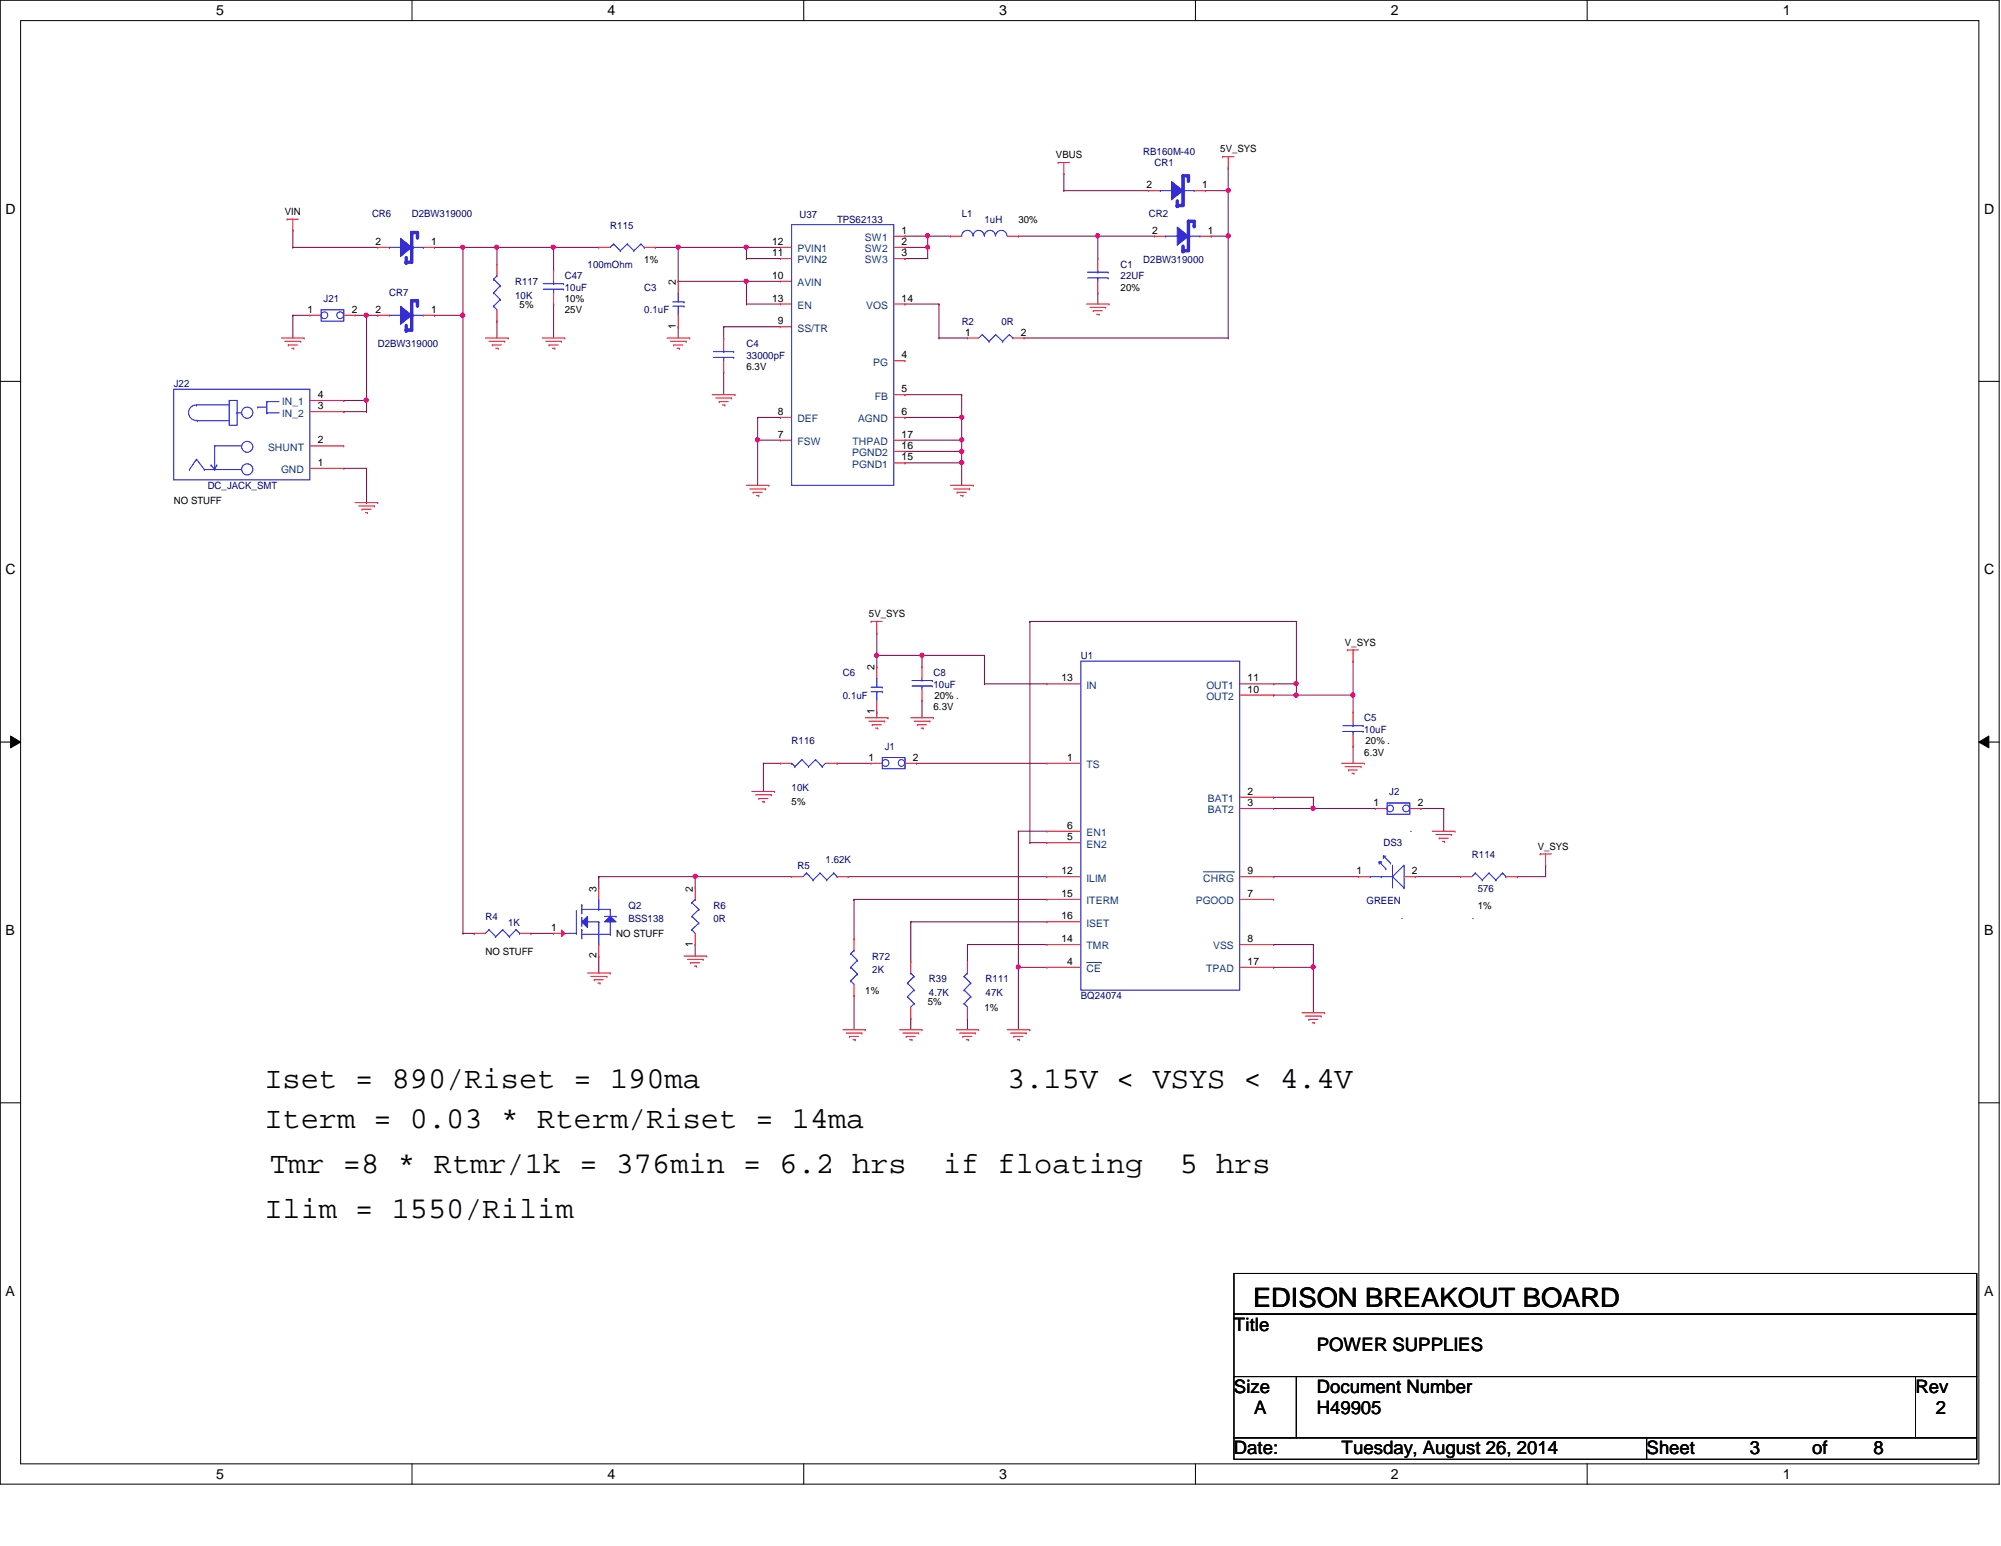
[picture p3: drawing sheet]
<svg xmlns="http://www.w3.org/2000/svg" width="279mm" height="216mm" viewBox="0 0 279 216" stroke-linecap="round" stroke-linejoin="round" font-family="sans-serif">
<path d="M0 0h279.1v207.3h-279.1zM2.9 2.9h273.4v201.5h-273.4z" fill="none" stroke="#000" stroke-width=".14"/>
<g fill="#fff">
<path d="M30.2 .4h1.1v2.2h-1.1z"/>
<path d="M30.2 204.8h1.1v2.2h-1.1z"/>
</g>
<path d="M57.5 0v2.9M57.5 204.4v2.9" fill="none" stroke="#000" stroke-width=".14"/>
<g fill="#fff">
<path d="M84.8 .4h1.1v2.2h-1.1z"/>
<path d="M84.8 204.8h1.1v2.2h-1.1z"/>
</g>
<path d="M112.2 0v2.9M112.2 204.4v2.9" fill="none" stroke="#000" stroke-width=".14"/>
<g fill="#fff">
<path d="M139.5 .4h1.1v2.2h-1.1z"/>
<path d="M139.5 204.8h1.1v2.2h-1.1z"/>
</g>
<path d="M166.9 0v2.9M166.9 204.4v2.9" fill="none" stroke="#000" stroke-width=".14"/>
<g fill="#fff">
<path d="M194.2 .4h1.1v2.2h-1.1z"/>
<path d="M194.2 204.8h1.1v2.2h-1.1z"/>
</g>
<path d="M221.6 0v2.9M221.6 204.4v2.9" fill="none" stroke="#000" stroke-width=".14"/>
<g fill="#fff">
<path d="M248.9 .4h1.1v2.2h-1.1z"/>
<path d="M248.9 204.8h1.1v2.2h-1.1z"/>
<path d="M.8 28.1h1.4v2.2h-1.4z"/>
<path d="M277 28.1h1.4v2.2h-1.4z"/>
<path d="M.8 78.4h1.4v2.2h-1.4z"/>
<path d="M277 78.4h1.4v2.2h-1.4z"/>
</g>
<path d="M0 53.3h2.9M276.3 53.3h2.8" fill="none" stroke="#000" stroke-width=".14"/>
<g fill="#fff">
<path d="M.8 128.8h1.3v2.2h-1.3z"/>
<path d="M277 128.8h1.3v2.2h-1.3z"/>
</g>
<path d="M0 103.6h2.9M1.5 102.8l1.4 .8-1.4 .8zM276.3 103.6l1.4-.8v1.6zM276.3 103.6h2.8" fill="none" stroke="#000" stroke-width=".14"/>
<path d="M1.5 102.8l1.4 .8-1.4 .8zM276.3 103.6l1.4-.8v1.6z" fill="#000"/>
<g fill="#fff">
<path d="M.8 179.2h1.3v2.2h-1.3z"/>
<path d="M277 179.2h1.3v2.2h-1.3z"/>
</g>
<path d="M0 154h2.9M276.3 154h2.8" fill="none" stroke="#000" stroke-width=".14"/>
<path d="M60.7 34.5h.1M60.7 34.5h3.9M64.6 34.5h.1M64.6 34.5v9.5h-3.9M60.7 44h.1" fill="none" stroke="#800040" stroke-width=".14"/>
<circle cx="64.6" cy="34.5" r=".29" fill="#f0f"/>
<circle cx="64.6" cy="34.5" r=".29" fill="none" stroke="#f0f" stroke-width=".14"/>
<path d="M40.9 34.5h.1M40.9 32.2h.1M40.9 34.5h11.8M40.9 32.2v2.3M49.6 44h1.6M51.2 44h.1M177.8 112.9h.1M177.8 112.9h5.6M198.4 112.9h.1M198.4 112.9h3.2M201.6 112.9h.1M201.6 112.9v3.2" fill="none" stroke="#800040" stroke-width=".14"/>
<circle cx="183.3" cy="112.9" r=".3" fill="#f0f"/>
<circle cx="183.3" cy="112.9" r=".3" fill="none" stroke="#f0f" stroke-width=".14"/>
<g fill="none" stroke="#800040" stroke-width=".14">
<path d="M177.8 111.3h.1M177.8 111.3h5.6M183.4 111.3h.1M183.4 112.9h.1M183.4 111.3v1.6M183.4 112.9h8.7M177.8 122.4h.1M177.8 122.4h11.9M183.4 131.9h.1M183.4 131.9v3.2M197.6 122.4h.1M197.6 122.4h6.4"/>
<path d="M211.9 122.4h.1M215.8 120.8h.1M215.8 120.8v1.6h-3.9"/>
</g>
<circle cx="183.3" cy="135" r=".3" fill="#f0f"/>
<circle cx="183.3" cy="135" r=".3" fill="none" stroke="#f0f" stroke-width=".14"/>
<g fill="none" stroke="#800040" stroke-width=".14">
<path d="M122.4 91.5h.1M122.4 99.4h.1M122.4 88.4v3.1M122.4 99.4v.8M128.7 91.5h.1M128.7 97.9h.1M128.7 91.5v1.6M128.7 97.9v2.3M128.7 91.5h8.8M137.5 91.5h.1M137.5 95.5h.1M137.5 91.5v4"/>
<path d="M137.5 95.5h8.7M128 106.6h.1M128 106.6h18.2M142.2 135.1h.1M142.2 135.1h4M142.2 135.1v8.7M177.8 131.9h.1M177.8 135.1h.1M177.8 131.9h5.6M177.8 135.1h5.6M183.4 135.1h.1M183.4 135.1v6.3"/>
</g>
<circle cx="142.2" cy="135" r=".3" fill="#f0f"/>
<circle cx="142.2" cy="135" r=".3" fill="none" stroke="#f0f" stroke-width=".14"/>
<g fill="none" stroke="#800040" stroke-width=".14">
<path d="M97.1 122.4h.1M97.1 122.4v1.6M97.1 122.4h13.4M119.3 125.6h.1M119.3 139h.1M119.3 125.6h26.9M119.3 125.6v5.5M119.3 139v4.8M127.2 128.7h.1M127.2 128.7v5.6M127.2 128.7h19M135.1 131.9h.1"/>
<path d="M135.1 131.9h11.1M135.1 131.9v2.4M127.2 142.2h.1M127.2 142.2v1.6M135.1 142.2h.1M135.1 142.2v1.6"/>
</g>
<circle cx="97.1" cy="122.4" r=".3" fill="#f0f"/>
<circle cx="97.1" cy="122.4" r=".3" fill="none" stroke="#f0f" stroke-width=".14"/>
<g fill="none" stroke="#800040" stroke-width=".14">
<path d="M143.8 86.8h.1M143.8 86.8v30.9M143.8 86.8h37.2M181 86.8h.1M181 86.8v8.7M143.8 117.7h.1M143.8 117.7h2.4M74.1 130.3h.1M74.1 130.3h3.2M83.6 122.4h.1M83.6 133.5h.1M83.6 122.4v1.6"/>
<path d="M83.6 133.5v2.4M83.6 122.4h13.5M97.1 131.9h.1M97.1 131.9v1.6M118.4 122.4h.1M118.4 122.4h27.8"/>
</g>
<circle cx="181" cy="95.5" r=".3" fill="#f0f"/>
<circle cx="181" cy="95.5" r=".3" fill="none" stroke="#f0f" stroke-width=".14"/>
<path d="M177.8 95.5h.1M177.8 97.1h.1M177.8 95.5h3.2M177.8 97.1h11.1M181 95.5h.1M181 97.1h.1M181 95.5v1.6M188.9 104.2h.1M188.9 104.2v2.4" fill="none" stroke="#800040" stroke-width=".14"/>
<circle cx="181" cy="97.1" r=".3" fill="#f0f"/>
<circle cx="181" cy="97.1" r=".3" fill="none" stroke="#f0f" stroke-width=".14"/>
<path d="M188.9 97.1h.1M188.9 92.3h.1M188.9 92.3v7.1" fill="none" stroke="#800040" stroke-width=".14"/>
<circle cx="188.9" cy="97.1" r=".3" fill="#f0f"/>
<circle cx="188.9" cy="97.1" r=".3" fill="none" stroke="#f0f" stroke-width=".14"/>
<g fill="none" stroke="#800040" stroke-width=".14">
<path d="M77.3 34.5h.1M77.3 34.5v3.2M104.2 36.1h.1M104.2 34.5h.1M104.2 36.1h4.8M104.2 34.5v1.6M104.2 34.5h4.8M40.9 44h.1M40.9 44h2.4M40.9 44v3.2M77.3 42.5h.1M77.3 42.5v4.7"/>
<path d="M106.6 106.6h.1M106.6 106.6h2.4M106.6 106.6v3.9M116.9 106.6h.1M116.9 106.6h4.7M142.2 116.1h.1M142.2 116.1h4M142.2 116.1v19"/>
</g>
<circle cx="104.2" cy="34.5" r=".29" fill="#f0f"/>
<circle cx="104.2" cy="34.5" r=".29" fill="none" stroke="#f0f" stroke-width=".14"/>
<path d="M94.7 39.3h.1M94.7 39.3h9.5M126.4 61.5h.1M126.4 61.5h7.9M134.3 61.5h.1M134.3 61.5v1.5" fill="none" stroke="#800040" stroke-width=".14"/>
<circle cx="134.3" cy="63" r=".3" fill="#f0f"/>
<circle cx="134.3" cy="63" r=".3" fill="none" stroke="#f0f" stroke-width=".14"/>
<circle cx="134.3" cy="61.4" r=".3" fill="#f0f"/>
<circle cx="134.3" cy="61.4" r=".3" fill="none" stroke="#f0f" stroke-width=".14"/>
<path d="M94.7 34.5h.1M94.7 34.5v4.8M94.7 34.5h9.5M104.2 39.3h.1M104.2 39.3v3.2M104.2 39.3h4.8M94.7 45.6h.1M94.7 45.6v1.6M104.2 42.5h.1M104.2 42.5h4.8" fill="none" stroke="#800040" stroke-width=".14"/>
<circle cx="104.2" cy="39.3" r=".3" fill="#f0f"/>
<circle cx="104.2" cy="39.3" r=".3" fill="none" stroke="#f0f" stroke-width=".14"/>
<path d="M101 45.6h.1M101 51.9h.1M101 45.6h8M101 45.6v1.6M101 51.9v3.2M105.8 58.3h.1M105.8 58.3v3.2M105.8 58.3h3.2M105.8 61.5h.1M105.8 61.5h3.2" fill="none" stroke="#800040" stroke-width=".14"/>
<circle cx="105.8" cy="61.4" r=".29" fill="#f0f"/>
<circle cx="105.8" cy="61.4" r=".29" fill="none" stroke="#f0f" stroke-width=".14"/>
<path d="M126.4 58.3h.1M126.4 58.3h7.9M134.3 58.3h.1M134.3 58.3v3.2M105.8 61.5h.1M105.8 61.5v6.3" fill="none" stroke="#800040" stroke-width=".14"/>
<circle cx="134.3" cy="58.3" r=".29" fill="#f0f"/>
<circle cx="134.3" cy="58.3" r=".29" fill="none" stroke="#f0f" stroke-width=".14"/>
<path d="M126.4 63h.1M126.4 64.6h.1M126.4 63h7.9M126.4 64.6h7.9M134.3 63h.1M134.3 64.6h.1M134.3 63v4.8" fill="none" stroke="#800040" stroke-width=".14"/>
<circle cx="134.3" cy="64.6" r=".3" fill="#f0f"/>
<circle cx="134.3" cy="64.6" r=".3" fill="none" stroke="#f0f" stroke-width=".14"/>
<path d="M126.4 36.1h.1M126.4 36.1h3.1M129.5 33h.1M129.5 33v1.5M126.4 55.1h.1M126.4 55.1h7.9M134.3 55.1h.1M134.3 55.1v3.2M153.3 40.9h.1M153.3 40.9v1.6" fill="none" stroke="#800040" stroke-width=".14"/>
<circle cx="129.5" cy="34.5" r=".29" fill="#f0f"/>
<circle cx="129.5" cy="34.5" r=".29" fill="none" stroke="#f0f" stroke-width=".14"/>
<path d="M126.4 33h.1M126.4 33h6.3M129.5 33h.1" fill="none" stroke="#800040" stroke-width=".14"/>
<circle cx="129.5" cy="32.9" r=".29" fill="#f0f"/>
<circle cx="129.5" cy="32.9" r=".29" fill="none" stroke="#f0f" stroke-width=".14"/>
<path d="M126.4 34.5h.1M126.4 34.5h3.1M129.5 34.5h.1M129.5 34.5v1.6M142.2 33h11.1M153.3 33h.1" fill="none" stroke="#800040" stroke-width=".14"/>
<circle cx="153.3" cy="32.9" r=".29" fill="#f0f"/>
<circle cx="153.3" cy="32.9" r=".29" fill="none" stroke="#f0f" stroke-width=".14"/>
<path d="M69.4 34.5h.1M69.4 34.5v2.4M69.4 34.5h7.9M153.3 33h.1M153.3 33v3.1M69.4 44.8h.1M69.4 44.8v2.4" fill="none" stroke="#800040" stroke-width=".14"/>
<circle cx="77.3" cy="34.5" r=".29" fill="#f0f"/>
<circle cx="77.3" cy="34.5" r=".29" fill="none" stroke="#f0f" stroke-width=".14"/>
<circle cx="69.3" cy="34.5" r=".29" fill="#f0f"/>
<circle cx="69.3" cy="34.5" r=".29" fill="none" stroke="#f0f" stroke-width=".14"/>
<g fill="none" stroke="#800040" stroke-width=".14">
<path d="M64.6 34.5h.1M64.6 34.5h4.8M148.5 26.6h.1M148.5 24.3h.1M148.5 26.6h11.9M148.5 24.3v2.3M153.3 33h.1M153.3 33h7.9M168.3 26.6h.1M168.3 26.6h3.2M169.1 33h.1M169.1 33h2.4"/>
<path d="M171.5 23.5h.1M171.5 33h.1M171.5 26.6h.1M171.5 23.5v23.7M126.4 42.5h.1M126.4 42.5h4.7M131.1 47.2h.1M131.1 42.5h.1M131.1 47.2h4M131.1 42.5v4.7M143 47.2h28.5M171.5 47.2h.1"/>
</g>
<circle cx="171.5" cy="32.9" r=".3" fill="#f0f"/>
<circle cx="171.5" cy="32.9" r=".3" fill="none" stroke="#f0f" stroke-width=".14"/>
<circle cx="171.5" cy="26.6" r=".29" fill="#f0f"/>
<circle cx="171.5" cy="26.6" r=".29" fill="none" stroke="#f0f" stroke-width=".14"/>
<path d="M91.5 34.5h.1M91.5 34.5h3.2" fill="none" stroke="#800040" stroke-width=".14"/>
<circle cx="94.7" cy="34.5" r=".29" fill="#f0f"/>
<circle cx="94.7" cy="34.5" r=".29" fill="none" stroke="#f0f" stroke-width=".14"/>
<path d="M77.3 34.5h.1M77.3 34.5h6.3M122.4 91.5h.1M122.4 91.5h6.3" fill="none" stroke="#800040" stroke-width=".14"/>
<circle cx="128.7" cy="91.5" r=".3" fill="#f0f"/>
<circle cx="128.7" cy="91.5" r=".3" fill="none" stroke="#f0f" stroke-width=".14"/>
<circle cx="122.4" cy="91.5" r=".3" fill="#f0f"/>
<circle cx="122.4" cy="91.5" r=".3" fill="none" stroke="#f0f" stroke-width=".14"/>
<path d="M64.6 44v86.3M122.4 93.1h.1M122.4 91.5v1.6M64.6 130.3h.1" fill="none" stroke="#800040" stroke-width=".14"/>
<circle cx="64.6" cy="44" r=".3" fill="#f0f"/>
<circle cx="64.6" cy="44" r=".3" fill="none" stroke="#f0f" stroke-width=".14"/>
<path d="M51.2 55.9h.1M51.2 44v11.9M64.6 130.3h1.6M66.2 130.3h.1" fill="none" stroke="#800040" stroke-width=".14"/>
<circle cx="51.1" cy="44" r=".3" fill="#f0f"/>
<circle cx="51.1" cy="44" r=".3" fill="none" stroke="#f0f" stroke-width=".14"/>
<circle cx="51.1" cy="55.9" r=".3" fill="#f0f"/>
<circle cx="51.1" cy="55.9" r=".3" fill="none" stroke="#f0f" stroke-width=".14"/>
<path d="M48 57.5h.1M48 55.9h.1M48 57.5h3.2M48 55.9h3.2v1.6M51.2 57.5h.1M51.2 44h1.5M52.7 44h.1M48 65.4h3.2M51.2 65.4h.1M51.2 70.2h.1M51.2 65.4v4.8" fill="none" stroke="#800040" stroke-width=".14"/>
<g fill="none" stroke="#f00" stroke-width=".14">
<path d="M40.1 30.6h.1M40.1 30.6h1.6M40.9 32.2h.1M40.9 30.6v1.6M147.7 22.7h.1M147.7 22.7h1.7M148.5 24.3h.1M148.5 22.7v1.6M170.7 21.9h.1M170.7 21.9h1.6M171.5 23.5h.1M171.5 21.9v1.6"/>
<path d="M39.3 47.2h3.2M39.8 47.7h2.2M40.3 48.2h.1M40.3 48.2h1.2M40.7 48.6h.3M41 48.6h.1M42 47.7h.1M42.5 47.2h.1M67.8 47.2h3.2M68.3 47.7h2.2M68.7 48.2h.1M68.7 48.2h1.3"/>
<path d="M69.2 48.6h.4M69.6 48.6h.1M70.5 47.7h.1M71 47.2h.1M75.7 47.2h3.2M76.2 47.7h2.2M76.7 48.2h.1M76.7 48.2h1.2M77.1 48.6h.4M77.5 48.6h.1M78.4 47.7h.1M78.9 47.2h.1"/>
<path d="M93.1 47.2h3.2M93.6 47.7h2.2M94.1 48.2h.1M94.1 48.2h1.2M94.5 48.6h.4M94.9 48.6h.1M95.8 47.7h.1M96.3 47.2h.1M99.4 55.1h3.2M99.9 55.6h2.3M100.4 56.1h.1M100.4 56.1h1.3"/>
<path d="M100.9 56.6h.3M101.2 56.6h.1M102.2 55.6h.1M102.6 55.1h.1M151.7 42.5h3.2M152.2 42.9h2.2M152.7 43.4h.1M152.7 43.4h1.2M153.1 43.9h.4M153.5 43.9h.1M154.4 42.9h.1M154.9 42.5h.1"/>
<path d="M49.6 70.2h3.1M50.1 70.7h2.2M50.5 71.1h.1M50.5 71.1h1.3M51 71.6h.3M51.3 71.6h.1M52.3 70.7h.1M52.7 70.2h.1M104.2 67.8h3.2M104.7 68.3h2.2M105.2 68.7h.1M105.2 68.7h1.2"/>
<path d="M105.6 69.2h.4M106 69.2h.1M106.9 68.3h.1M107.4 67.8h.1M132.7 67.8h3.2M133.2 68.3h2.2M133.6 68.7h.1M133.6 68.7h1.3M134.1 69.2h.4M134.5 69.2h.1M135.4 68.3h.1M135.9 67.8h.1"/>
<path d="M121.6 86.8h.1M121.6 86.8h1.6M122.4 88.4h.1M122.4 86.8v1.6M188.1 90.8h.1M188.1 90.8h1.6M188.9 92.3h.1M188.9 90.8v1.5M105 110.5h3.2M105.5 111h2.2M106 111.5h.1M106 111.5h1.2"/>
<path d="M106.4 112h.3M106.7 112h.1M107.7 111h.1M108.2 110.5h.1M120.8 100.2h3.2M121.3 100.7h2.2M121.8 101.2h.1M121.8 101.2h1.3M122.3 101.7h.3M122.6 101.7h.1M123.5 100.7h.1M124 100.2h.1"/>
<path d="M127.2 100.2h3.1M127.6 100.7h2.2M128.1 101.2h.1M128.1 101.2h1.3M128.6 101.7h.3M128.9 101.7h.1M129.8 100.7h.1M130.3 100.2h.1M187.3 106.6h3.2M187.8 107.1h2.2M188.3 107.5h.1M188.3 107.5h1.2"/>
<path d="M188.8 108h.3M189.1 108h.1M190 107.1h.1M190.5 106.6h.1M200 116.1h3.2M200.5 116.5h2.2M201 117.1h.1M201 117.1h1.2M201.4 117.5h.3M201.7 117.5h.1M202.7 116.5h.1M203.2 116.1h.1"/>
<path d="M215.1 119.3h.1M215.1 119.3h1.5M215.8 119.3v1.5M82 135.9h3.2M82.5 136.4h2.3M83 136.8h.1M83 136.8h1.2M83.5 137.3h.3M83.8 137.3h.1M84.8 136.4h.1M85.2 135.9h.1M95.5 133.5h3.2"/>
<path d="M96 134h2.2M96.4 134.5h.1M96.4 134.5h1.3M96.9 134.9h.3M97.2 134.9h.1M98.2 134h.1M98.7 133.5h.1M215.8 120.8h.1M117.7 143.8h3.1M118.2 144.3h2.2M118.6 144.7h.1M118.6 144.7h1.3"/>
<path d="M119.1 145.2h.3M119.4 145.2h.1M120.4 144.3h.1M120.8 143.8h.1M125.6 143.8h3.1M126.1 144.3h2.2M126.5 144.7h.1M126.5 144.7h1.3M127 145.2h.3M127.3 145.2h.1M128.3 144.3h.1M128.7 143.8h.1"/>
<path d="M133.5 143.8h3.2M134 144.3h2.2M134.5 144.7h.1M134.5 144.7h1.2M134.9 145.2h.4M135.3 145.2h.1M136.2 144.3h.1M136.7 143.8h.1M140.6 143.8h3.2M141.1 144.3h2.2M141.6 144.7h.1M141.6 144.7h1.2"/>
<path d="M142 145.2h.4M142.4 145.2h.1M143.3 144.3h.1M143.8 143.8h.1M181.8 141.4h3.2M182.2 141.9h2.3M182.8 142.4h.1M182.8 142.4h1.2M183.2 142.8h.3M183.5 142.8h.1M184.5 141.9h.1M185 141.4h.1"/>
</g>
<path d="M172.3 177.8h103.7v5.7h-103.7zM172.3 183.5h103.7v8.7h-103.7zM172.3 192.2h8.7v8.6h-8.7zM181 192.2h86.5v8.6h-86.5zM267.5 192.2h8.5v8.6h-8.5zM172.3 200.8h57.6v3h-57.6zM229.9 200.8h46.1v3h-46.1z" fill="none" stroke="#000" stroke-width=".14"/>
<path d="M57.5 42v2" fill="none" stroke="#00f" stroke-width=".47"/>
<circle cx="57.5" cy="44" r=".23" fill="#00f"/>
<path d="M57.5 44v2.1" fill="none" stroke="#00f" stroke-width=".47"/>
<circle cx="57.5" cy="44" r=".23" fill="#00f"/>
<path d="M57.5 44h1.6M59.1 44h.1" fill="none" stroke="#00f" stroke-width=".14"/>
<path d="M56.7 46.1h.8" fill="none" stroke="#00f" stroke-width=".47"/>
<circle cx="56.7" cy="46.1" r=".23" fill="#00f"/>
<path d="M55.9 42.8l1.6 1.2-1.6 1.3z" fill="#00f"/>
<path d="M54.4 44h.1M54.4 44h1.5M55.9 42.8l1.6 1.2-1.6 1.3z" fill="none" stroke="#00f" stroke-width=".14"/>
<path d="M57.5 42h.8" fill="none" stroke="#00f" stroke-width=".47"/>
<circle cx="57.5" cy="42" r=".23" fill="#00f"/>
<path d="M56.7 45.5v.6" fill="none" stroke="#00f" stroke-width=".47"/>
<circle cx="56.7" cy="46.1" r=".23" fill="#00f"/>
<path d="M58.3 42v.6" fill="none" stroke="#00f" stroke-width=".47"/>
<circle cx="58.3" cy="42.6" r=".23" fill="#00f"/>
<path d="M94.7 39.3h.1M94.7 39.3v1.6M52.7 44h.1M52.7 44h1.7M59.1 44h1.6M60.7 44h.1M94.7 45.6h.1M94.7 44v1.6M122.4 99.4h.1M122.4 93.1h.1M122.4 93.1v1.6M122.4 97.9v1.5" fill="none" stroke="#f00" stroke-width=".14"/>
<g fill="none" stroke="#00f" stroke-width=".14">
<path d="M93.9 42.8h1.6M93.9 42.2h1.6M94.7 40.9h.1M94.7 42.8h.1M94.7 40.9v1.3M94.7 42.8v1.2M95.5 42.8h.1M95.5 42.2h.1M121.6 96.6h1.6M121.6 96h1.6M122.4 94.7h.1M122.4 96.6h.1"/>
<path d="M122.4 94.7v1.3M122.4 96.6v1.3M123.2 96.6h.1M123.2 96h.1"/>
</g>
<path d="M165.2 24.6v2" fill="none" stroke="#00f" stroke-width=".47"/>
<circle cx="165.2" cy="26.6" r=".23" fill="#00f"/>
<path d="M165.2 26.6v2.1" fill="none" stroke="#00f" stroke-width=".47"/>
<circle cx="165.2" cy="26.6" r=".23" fill="#00f"/>
<path d="M165.2 26.6h1.6M166.8 26.6h.1" fill="none" stroke="#00f" stroke-width=".14"/>
<path d="M164.4 28.7h.8" fill="none" stroke="#00f" stroke-width=".47"/>
<circle cx="164.4" cy="28.7" r=".23" fill="#00f"/>
<path d="M163.6 25.4l1.6 1.2-1.6 1.3z" fill="#00f"/>
<path d="M162 26.6h.1M162 26.6h1.6M163.6 25.4l1.6 1.2-1.6 1.3z" fill="none" stroke="#00f" stroke-width=".14"/>
<path d="M165.2 24.6h.7" fill="none" stroke="#00f" stroke-width=".47"/>
<circle cx="165.2" cy="24.6" r=".23" fill="#00f"/>
<path d="M164.4 28.1v.6" fill="none" stroke="#00f" stroke-width=".47"/>
<circle cx="164.4" cy="28.7" r=".23" fill="#00f"/>
<path d="M165.9 24.6v.6" fill="none" stroke="#00f" stroke-width=".47"/>
<circle cx="165.9" cy="25.2" r=".23" fill="#00f"/>
<g fill="none" stroke="#f00" stroke-width=".14">
<path d="M160.4 26.6h.1M160.4 26.6h1.6M166.8 26.6h1.5M168.3 26.6h.1M101 47.2h.1M101 51.9h.1M101 47.2v1.6M101 50.4v1.5M66.2 130.3h.1M66.2 130.3h1.6M72.6 130.3h1.5M74.1 130.3h.1"/>
<path d="M127.2 134.3h.1M127.2 134.3v1.6M127.2 142.2h.1M127.2 140.6v1.6"/>
</g>
<g fill="none" stroke="#00f" stroke-width=".14">
<path d="M99.6 49.9h2.8M99.6 49.1h2.8M101 49.1h.1M101 49.9h.1M101 48.8v.3M101 49.9v.5M102.4 49.9h.1M102.4 49.1h.1M68.3 129.8h.1M68.3 129.8l-.5 .5M68.3 129.8l.9 1M69.2 130.8h.1"/>
<path d="M70.2 129.8h.1M70.2 129.8l.9 1M70.2 129.8l-1 1M71.1 130.8h.1M72.1 129.8h.1M72.1 129.8l.5 .5M72.1 129.8l-1 1M72.6 130.3h.1M126.7 139.2h.1M126.7 137.3h.1M126.7 139.2l.9 1M126.7 137.3l.9 1"/>
<path d="M127.2 135.9h.1M127.2 135.9l.4 .5M127.6 138.3h.1M127.6 136.4h.1M127.6 138.3l-.9 .9M127.6 136.4l-.9 .9M127.6 140.2h.1M127.6 140.2l-.4 .4"/>
</g>
<path d="M57.5 32.5v2" fill="none" stroke="#00f" stroke-width=".47"/>
<circle cx="57.5" cy="34.5" r=".23" fill="#00f"/>
<path d="M57.5 34.5v2.1" fill="none" stroke="#00f" stroke-width=".47"/>
<circle cx="57.5" cy="34.5" r=".23" fill="#00f"/>
<path d="M57.5 34.5h1.6M59.1 34.5h.1" fill="none" stroke="#00f" stroke-width=".14"/>
<path d="M56.7 36.6h.8" fill="none" stroke="#00f" stroke-width=".47"/>
<circle cx="56.7" cy="36.6" r=".23" fill="#00f"/>
<path d="M55.9 33.3l1.6 1.2-1.6 1.3z" fill="#00f"/>
<path d="M54.4 34.5h.1M54.4 34.5h1.5M55.9 33.3l1.6 1.2-1.6 1.3z" fill="none" stroke="#00f" stroke-width=".14"/>
<path d="M57.5 32.5h.8" fill="none" stroke="#00f" stroke-width=".47"/>
<circle cx="57.5" cy="32.5" r=".23" fill="#00f"/>
<path d="M56.7 36v.6" fill="none" stroke="#00f" stroke-width=".47"/>
<circle cx="56.7" cy="36.6" r=".23" fill="#00f"/>
<path d="M58.3 32.5v.6" fill="none" stroke="#00f" stroke-width=".47"/>
<circle cx="58.3" cy="33.1" r=".23" fill="#00f"/>
<g fill="none" stroke="#f00" stroke-width=".14">
<path d="M52.7 34.5h.1M52.7 34.5h1.7M59.1 34.5h1.6M60.7 34.5h.1M69.4 36.9h.1M69.4 36.9v1.6M77.3 37.7h.1M77.3 37.7v1.6M83.6 34.5h.1M83.6 34.5h1.6M90 34.5h1.5M91.5 34.5h.1"/>
<path d="M69.4 44.8h.1M69.4 43.3v1.5M77.3 42.5h.1M77.3 40.9v1.6M135.1 47.2h.1M135.1 47.2h1.6M141.4 47.2h1.6M143 47.2h.1M146.2 95.5h.1M146.2 95.5h4.7M173.1 95.5h4.7M173.1 97.1h4.7"/>
<path d="M177.8 95.5h.1M177.8 97.1h.1M146.2 117.7h.1M146.2 116.1h.1M146.2 106.6h.1M146.2 117.7h4.7M146.2 116.1h4.7M146.2 106.6h4.7M173.1 111.3h4.7M173.1 112.9h4.7M177.8 111.3h.1M177.8 112.9h.1"/>
<path d="M110.5 122.4h.1M110.5 122.4h1.6M116.9 122.4h1.5M118.4 122.4h.1M119.3 139h.1M119.3 131.1h.1M119.3 131.1v1.6M119.3 137.5v1.5M146.2 122.4h.1M146.2 135.1h.1M146.2 131.9h.1M146.2 125.6h.1"/>
<path d="M146.2 128.7h.1M146.2 122.4h4.7M146.2 125.6h4.7M146.2 131.9h4.7M146.2 135.1h4.7M146.2 128.7h4.7M173.1 122.4h4.7M173.1 125.6h4.7M173.1 131.9h4.7M173.1 135.1h4.7M177.8 122.4h.1M177.8 125.6h.1"/>
<path d="M177.8 131.9h.1M177.8 135.1h.1M189.7 122.4h.1M189.7 122.4h1.6M196 122.4h1.6M197.6 122.4h.1"/>
</g>
<g fill="none" stroke="#00f" stroke-width=".14">
<path d="M68.9 39h.1M68.9 39l.9 .9M69.4 38.5h.1M69.4 38.5l-.5 .5M69.8 39.9h.1M69.8 39.9l-.9 1M75.9 39.6h2.8M77.3 39.6h.1M77.3 39.3v.3M78.7 39.6h.1M85.7 34.1h.1M85.7 34.1l-.5 .4"/>
<path d="M85.7 34.1l.9 .9M86.6 35h.1M87.6 34.1h.1M87.6 34.1l-1 .9M87.6 34.1l.9 .9M88.5 35h.1M89.5 34.1h.1M89.5 34.1l-1 .9M89.5 34.1l.5 .4M90 34.5h.1M68.9 42.8h.1M68.9 40.9h.1"/>
<path d="M68.9 42.8l.5 .5M68.9 40.9l.9 .9M69.8 41.8h.1M69.8 41.8l-.9 1M75.9 40.4h2.8M77.3 40.4h.1M77.3 40.4v.5M78.7 40.4h.1M137.2 46.7h.1M137.2 46.7l-.5 .5M137.2 46.7l.9 1M138.1 47.7h.1"/>
<path d="M139 46.7h.1M139 46.7l-.9 1M139 46.7l1 1M140 47.7h.1M140.9 46.7h.1M140.9 46.7l-.9 1M140.9 46.7l.5 .5M141.4 47.2h.1M150.9 92.3h22.2v46h-22.2zM193.2 119.5h.1M193.2 119.5l.9 1M193.2 119.5h.3"/>
<path d="M193.2 119.5v.4M112.6 121.9h.1M112.6 121.9l-.5 .5M112.6 121.9l.9 1M113.5 122.9h.1M114.5 121.9h.1M114.5 121.9l.9 1M114.5 121.9l-1 1M115.4 122.9h.1M116.4 121.9h.1M116.4 121.9l.5 .5M116.4 121.9l-1 1"/>
<path d="M116.9 122.4h.1M118.8 137h.1M118.8 135.1h.1M118.8 133.2h.1M118.8 137l.5 .5M118.8 135.1l.9 .9M118.8 133.2l.9 .9M119.3 132.7h.1M119.3 132.7l-.5 .5M119.7 136h.1M119.7 134.1h.1M119.7 136l-.9 1"/>
<path d="M119.7 134.1l-.9 1M191.3 122.4h.1M191.3 122.4h3.1M192.6 120.4h.1M192.6 120.4l.9 .9M192.6 120.4v.3M192.6 120.4h.3M192.9 122.4h.1M192.9 120.4h.1M193.5 121.3h.1M194.1 120.5h.1M194.4 122.4h.1"/>
<path d="M194.4 120.8v3.2M194.4 122.4l1.6-1.6v3.2M194.4 122.4l1.6 1.6M196 124h.1"/>
</g>
<path d="M151.7 134.4h2.1M153.8 134.4h.1M168 121.8h4.3M172.3 121.8h.1" fill="none" stroke="#004080" stroke-width=".14"/>
<path d="M81.2 128.7l.8-.7v1.5z" fill="#00f"/>
<path d="M81.2 128.7l.8-.7v1.5z" fill="none" stroke="#00f" stroke-width=".14"/>
<path d="M84.4 128.7l.8-.7 .8 .7z" fill="#00f"/>
<g fill="none" stroke="#00f" stroke-width=".14">
<path d="M78.9 130.3h.1M78.9 130.3h1.6M80.5 130.3h.1M80.5 127.2v3.1M81.2 129.8h.1M81.2 128.1h.1M81.2 126.4h.1M81.2 127h.1M81.2 126.4v1.2M81.2 128.1v1.3M81.2 129.8v1.3M81.2 130.5h4"/>
<path d="M81.2 127h4M82 128.7h1.6M83.6 127h.1M83.6 128.7h.1M83.6 131.9h.1M83.6 125.6v1.4M83.6 128.7v3.2M84.4 128.7l.8-.7 .8 .7zM84.4 128h1.6M85.2 130.5h.1M85.2 128.7h.1M85.2 127h.1"/>
<path d="M85.2 127v1M85.2 128.7v1.8M86 128h.1"/>
</g>
<path d="M83.6 124h.1M83.6 124v1.6" fill="none" stroke="#f00" stroke-width=".14"/>
<path d="M78.4 129.9l.5 .4-.5 .5z" fill="#f00"/>
<g fill="none" stroke="#f00" stroke-width=".14">
<path d="M128.7 93.1h.1M128.7 97.9h.1M128.7 93.1v1.6M128.7 96.3v1.6M188.9 99.4h.1M188.9 99.4v1.6M188.9 104.2h.1M188.9 102.6v1.6M77.3 130.3h.1M77.3 130.3h1.6M78.4 129.9l.5 .4-.5 .5zM83.6 133.5h.1"/>
<path d="M83.6 131.9v1.6"/>
</g>
<g fill="none" stroke="#00f" stroke-width=".14">
<path d="M127.3 95.8h2.9M127.3 95h2.9M128.7 95h.1M128.7 95.8h.1M128.7 94.7v.3M128.7 95.8v.5M130.2 95.8h.1M130.2 95h.1M187.5 102.2h2.8M187.5 101.3h2.8M188.9 101.3h.1M188.9 102.2h.1"/>
<path d="M188.9 101v.3M188.9 102.2v.4M190.3 102.2h.1M190.3 101.3h.1"/>
</g>
<path d="M165.9 30.9v2.1" fill="none" stroke="#00f" stroke-width=".47"/>
<circle cx="165.9" cy="33" r=".23" fill="#00f"/>
<path d="M165.9 33v2" fill="none" stroke="#00f" stroke-width=".47"/>
<circle cx="165.9" cy="33" r=".23" fill="#00f"/>
<path d="M165.9 33h1.7M167.6 33h.1" fill="none" stroke="#00f" stroke-width=".14"/>
<path d="M165.2 35h.7" fill="none" stroke="#00f" stroke-width=".47"/>
<circle cx="165.2" cy="35" r=".23" fill="#00f"/>
<path d="M164.4 31.7l1.5 1.3-1.5 1.2z" fill="#00f"/>
<path d="M162.8 33h.1M162.8 33h1.6M164.4 31.7l1.5 1.3-1.5 1.2z" fill="none" stroke="#00f" stroke-width=".14"/>
<path d="M165.9 30.9h.9" fill="none" stroke="#00f" stroke-width=".47"/>
<circle cx="165.9" cy="30.9" r=".23" fill="#00f"/>
<path d="M165.2 34.4v.6" fill="none" stroke="#00f" stroke-width=".47"/>
<circle cx="165.2" cy="35" r=".23" fill="#00f"/>
<path d="M166.8 30.9v.6" fill="none" stroke="#00f" stroke-width=".47"/>
<circle cx="166.8" cy="31.5" r=".23" fill="#00f"/>
<g fill="none" stroke="#f00" stroke-width=".14">
<path d="M109 34.5h.1M109 36.1h.1M109 39.3h.1M109 34.5h1.5M109 36.1h1.5M109 39.3h1.5M124.8 33h1.6M124.8 34.5h1.6M124.8 36.1h1.6M126.4 33h.1M126.4 34.5h.1M126.4 36.1h.1"/>
<path d="M132.7 33h.1M132.7 33h1.6M140.6 33h1.6M142.2 33h.1M153.3 36.1h.1M153.3 36.1v1.6M153.3 39.3v1.6M161.2 33h.1M161.2 33h1.6M167.6 33h1.5M169.1 33h.1M43.3 44h.1"/>
<path d="M43.3 57.5h4.7M43.3 55.9h4.7M43.3 44h1.5M48 57.5h.1M48 55.9h.1M48 44h1.6M49.6 44h.1M109 42.5h.1M109 45.6h.1M109 58.3h.1M109 42.5h1.5M109 45.6h1.5"/>
<path d="M109 58.3h1.5M124.8 42.5h1.6M124.8 58.3h1.6M124.8 50.4h1.6M124.8 55.1h1.6M126.4 42.5h.1M126.4 50.4h.1M126.4 55.1h.1M126.4 58.3h.1M153.3 40.9h.1M43.3 62.3h4.7M43.3 65.4h4.7"/>
<path d="M48 62.3h.1M48 65.4h.1M109 61.5h.1M109 61.5h1.5M124.8 61.5h1.6M124.8 64.6h1.6M124.8 63h1.6M126.4 64.6h.1M126.4 63h.1M126.4 61.5h.1M109 106.6h.1M109 106.6h1.5"/>
<path d="M115.3 106.6h1.6M116.9 106.6h.1M121.6 106.6h.1M121.6 106.6h1.6M126.4 106.6h1.6M128 106.6h.1M192.1 112.9h.1M192.1 112.9h1.6M196.8 112.9h1.6M198.4 112.9h.1M97.1 131.9h.1M97.1 124h.1"/>
<path d="M97.1 124v1.6M97.1 130.3v1.6M135.1 134.3h.1M135.1 134.3v1.6M204 122.4h.1M204 122.4h1.5M210.3 122.4h1.6M211.9 122.4h.1M135.1 142.2h.1M135.1 140.6v1.6"/>
</g>
<g fill="none" stroke="#00f" stroke-width=".14">
<path d="M110.5 31.4h14.3v36.4h-14.3zM135.8 32.9a.78 .78 0 0 0-.8-.7 .78 .78 0 0 0-.7 .8M137.4 32.9a.76 .76 0 0 0-.8-.7 .76 .76 0 0 0-.7 .8M139 32.9a.76 .76 0 0 0-.8-.7 .76 .76 0 0 0-.7 .8M140.6 32.9a.78 .78 0 0 0-.8-.7 .78 .78 0 0 0-.8 .8M151.8 38.8h2.9M151.8 38h2.9M153.3 38h.1M153.3 38.8h.1M153.3 37.7v.3M153.3 38.8v.5M154.7 38.8h.1"/>
<path d="M154.7 38h.1M24.3 54.4h19v12.6h-19zM27.4 56.6h.1M27.4 56.6a1.06 1.06 0 0 0-1.1 1.1 1.06 1.06 0 0 0 1.2 1M27.4 56.6h4.6M27.6 58.8h.1M27.6 58.8h4.4M32 55.9h1.1v3.5h-1.1zM33.1 57.7h.1M33.1 57.7h.6M36 56.9h.1M36 56.9h1.3"/>
<path d="M37.3 56.1h.1M37.3 57.7h.1M37.3 57.7h1.7M37.3 56.1h1.7M37.3 56.1v1.6M44.8 43.3h3.2v1.5h-3.2zM26.5 65.6h.1M27.4 64.1h.1M27.4 64.1l1.1 1.5M27.4 64.1l-.9 1.5M28.5 65.6h.1M28.5 65.6h5.2"/>
<path d="M29.5 64.9h.1M29.5 64.9l.5 .7M30 62.3h.1M30 65.6h.1M30 62.3h3.7M30 62.3v3.3M30.3 64.9h.1M30.3 64.9l-.3 .7M110.5 106.6h.1M110.5 106.6l.5 .5M111 107.1h.1M112 106.1h.1"/>
<path d="M112 106.1l.9 1M112 106.1l-1 1M112.9 107.1h.1M113.9 106.1h.1M113.9 106.1l.9 1M113.9 106.1l-1 1M114.8 107.1h.1M115.3 106.6l-.5 .5M123.2 105.8h3.2v1.6h-3.2zM193.7 112.1h3.1v1.6h-3.1zM96.6 129.8h.1M96.6 128h.1"/>
<path d="M96.6 126.1h.1M96.6 129.8l.5 .5M96.6 128l1 .9M96.6 126.1l1 .9M97.1 125.6h.1M97.1 125.6l-.5 .5M97.6 128.9h.1M97.6 127h.1M97.6 128.9l-1 .9M97.6 127l-1 1M134.6 138.3h.1M134.6 136.4h.1"/>
<path d="M134.6 138.3l1 .9M134.6 136.4l1 .9M135.1 135.9h.1M135.1 135.9l-.5 .5M135.6 139.2h.1M135.6 137.3h.1M135.6 139.2l-1 1M135.6 137.3l-1 1M206 121.9h.1M206 121.9l-.5 .5M206 121.9l1 1M207 122.9h.1"/>
<path d="M207.9 121.9h.1M207.9 121.9l-.9 1M207.9 121.9l1 1M208.9 122.9h.1M209.8 121.9h.1M209.8 121.9l-.9 1M209.8 121.9l.5 .5M210.3 122.4h.1M134.6 140.2h.1M134.6 140.2l.5 .4"/>
<circle cx="34.5" cy="57.6" r=".78"/>
<circle cx="45.3" cy="44" r=".47"/>
<circle cx="47.5" cy="44" r=".47"/>
<circle cx="34.5" cy="65.5" r=".78"/>
<circle cx="34.5" cy="62.4" r=".77"/>
<circle cx="123.6" cy="106.5" r=".47"/>
<circle cx="125.9" cy="106.5" r=".46"/>
<circle cx="194.1" cy="112.9" r=".46"/>
<circle cx="196.3" cy="112.9" r=".47"/>
</g>
<circle cx="64.6" cy="34.5" r=".29" fill="#f0f"/>
<circle cx="64.6" cy="34.5" r=".29" fill="none" stroke="#f0f" stroke-width=".14"/>
<circle cx="183.3" cy="112.9" r=".3" fill="#f0f"/>
<circle cx="183.3" cy="112.9" r=".3" fill="none" stroke="#f0f" stroke-width=".14"/>
<circle cx="183.3" cy="135" r=".3" fill="#f0f"/>
<circle cx="183.3" cy="135" r=".3" fill="none" stroke="#f0f" stroke-width=".14"/>
<circle cx="142.2" cy="135" r=".3" fill="#f0f"/>
<circle cx="142.2" cy="135" r=".3" fill="none" stroke="#f0f" stroke-width=".14"/>
<circle cx="97.1" cy="122.4" r=".3" fill="#f0f"/>
<circle cx="97.1" cy="122.4" r=".3" fill="none" stroke="#f0f" stroke-width=".14"/>
<circle cx="181" cy="95.5" r=".3" fill="#f0f"/>
<circle cx="181" cy="95.5" r=".3" fill="none" stroke="#f0f" stroke-width=".14"/>
<circle cx="181" cy="97.1" r=".3" fill="#f0f"/>
<circle cx="181" cy="97.1" r=".3" fill="none" stroke="#f0f" stroke-width=".14"/>
<circle cx="188.9" cy="97.1" r=".3" fill="#f0f"/>
<circle cx="188.9" cy="97.1" r=".3" fill="none" stroke="#f0f" stroke-width=".14"/>
<circle cx="104.2" cy="34.5" r=".29" fill="#f0f"/>
<circle cx="104.2" cy="34.5" r=".29" fill="none" stroke="#f0f" stroke-width=".14"/>
<circle cx="134.3" cy="63" r=".3" fill="#f0f"/>
<circle cx="134.3" cy="63" r=".3" fill="none" stroke="#f0f" stroke-width=".14"/>
<circle cx="134.3" cy="61.4" r=".3" fill="#f0f"/>
<circle cx="134.3" cy="61.4" r=".3" fill="none" stroke="#f0f" stroke-width=".14"/>
<circle cx="104.2" cy="39.3" r=".3" fill="#f0f"/>
<circle cx="104.2" cy="39.3" r=".3" fill="none" stroke="#f0f" stroke-width=".14"/>
<circle cx="105.8" cy="61.4" r=".29" fill="#f0f"/>
<circle cx="105.8" cy="61.4" r=".29" fill="none" stroke="#f0f" stroke-width=".14"/>
<circle cx="134.3" cy="58.3" r=".29" fill="#f0f"/>
<circle cx="134.3" cy="58.3" r=".29" fill="none" stroke="#f0f" stroke-width=".14"/>
<circle cx="134.3" cy="64.6" r=".3" fill="#f0f"/>
<circle cx="134.3" cy="64.6" r=".3" fill="none" stroke="#f0f" stroke-width=".14"/>
<circle cx="129.5" cy="34.5" r=".29" fill="#f0f"/>
<circle cx="129.5" cy="34.5" r=".29" fill="none" stroke="#f0f" stroke-width=".14"/>
<circle cx="129.5" cy="32.9" r=".29" fill="#f0f"/>
<circle cx="129.5" cy="32.9" r=".29" fill="none" stroke="#f0f" stroke-width=".14"/>
<circle cx="153.3" cy="32.9" r=".29" fill="#f0f"/>
<circle cx="153.3" cy="32.9" r=".29" fill="none" stroke="#f0f" stroke-width=".14"/>
<circle cx="77.3" cy="34.5" r=".29" fill="#f0f"/>
<circle cx="77.3" cy="34.5" r=".29" fill="none" stroke="#f0f" stroke-width=".14"/>
<circle cx="69.3" cy="34.5" r=".29" fill="#f0f"/>
<circle cx="69.3" cy="34.5" r=".29" fill="none" stroke="#f0f" stroke-width=".14"/>
<circle cx="171.5" cy="32.9" r=".3" fill="#f0f"/>
<circle cx="171.5" cy="32.9" r=".3" fill="none" stroke="#f0f" stroke-width=".14"/>
<circle cx="171.5" cy="26.6" r=".29" fill="#f0f"/>
<circle cx="171.5" cy="26.6" r=".29" fill="none" stroke="#f0f" stroke-width=".14"/>
<circle cx="94.7" cy="34.5" r=".29" fill="#f0f"/>
<circle cx="94.7" cy="34.5" r=".29" fill="none" stroke="#f0f" stroke-width=".14"/>
<circle cx="128.7" cy="91.5" r=".3" fill="#f0f"/>
<circle cx="128.7" cy="91.5" r=".3" fill="none" stroke="#f0f" stroke-width=".14"/>
<circle cx="122.4" cy="91.5" r=".3" fill="#f0f"/>
<circle cx="122.4" cy="91.5" r=".3" fill="none" stroke="#f0f" stroke-width=".14"/>
<circle cx="64.6" cy="44" r=".3" fill="#f0f"/>
<circle cx="64.6" cy="44" r=".3" fill="none" stroke="#f0f" stroke-width=".14"/>
<circle cx="51.1" cy="44" r=".3" fill="#f0f"/>
<circle cx="51.1" cy="44" r=".3" fill="none" stroke="#f0f" stroke-width=".14"/>
<circle cx="51.1" cy="55.9" r=".3" fill="#f0f"/>
<circle cx="51.1" cy="55.9" r=".3" fill="none" stroke="#f0f" stroke-width=".14"/>
<g font-size="4.2">
<text x="36.9" y="151.9">Iset = 890/Riset = 190ma</text>
<text x="140.6" y="151.9">3.15V &lt; VSYS &lt; 4.4V</text>
<text x="36.9" y="157.5">Iterm = 0.03 * Rterm/Riset = 14ma</text>
<text x="37.7" y="163.8">Tmr =8 * Rtmr/1k = 376min = 6.2 hrs</text>
<text x="131.7" y="163.8">if floating</text>
<text x="164.7" y="163.8">5 hrs</text>
<text x="36.9" y="170.1">Ilim = 1550/Rilim</text>
</g>
<text font-size="3.7" x="175" y="182.6">EDISON BREAKOUT BOARD</text>
<g font-size="2.6">
<text x="172.3" y="185.8">Title</text>
<text x="183.9" y="188.7">POWER SUPPLIES</text>
<text x="172.3" y="194.6">Size</text>
<text x="175.1" y="197.4">A</text>
<text x="183.9" y="194.6">Document Number</text>
<text x="183.9" y="197.4">H49905</text>
<text x="267.5" y="194.6">Rev</text>
<text x="270.3" y="197.4">2</text>
<text x="172.3" y="203.1">Date:</text>
<text x="187.3" y="203.1">Tuesday, August 26, 2014</text>
<text x="229.9" y="203.1">Sheet</text>
<text x="244.3" y="203.1">3</text>
<text x="253" y="203.1">of</text>
<text x="261.6" y="203.1">8</text>
</g>
<g font-size="2">
<text x="30.2" y="2.2">5</text>
<text x="84.8" y="2.2">4</text>
<text x="139.5" y="2.2">3</text>
<text x="194.2" y="2.2">2</text>
<text x="248.9" y="2.2">1</text>
<text x=".8" y="29.8">D</text>
<text x="277" y="29.8">D</text>
<text x=".8" y="80.2">C</text>
<text x="277" y="80.2">C</text>
<text x=".8" y="130.6">B</text>
<text x="277" y="130.6">B</text>
<text x=".8" y="181">A</text>
<text x="277" y="181">A</text>
<text x="30.2" y="206.5">5</text>
<text x="84.8" y="206.5">4</text>
<text x="139.5" y="206.5">3</text>
<text x="194.2" y="206.5">2</text>
<text x="248.9" y="206.5">1</text>
</g>
<g font-size="1.4">
<text x="147.4" y="22.1">VBUS</text>
<text x="170.4" y="21.3">5V_SYS</text>
<text x="160.1" y="26.3">2</text>
<text x="167.9" y="26.3">1</text>
<text x="39.8" y="30">VIN</text>
<text x="52.5" y="34.2">2</text>
<text x="60.2" y="34.2">1</text>
<text x="107.8" y="34.2">12</text>
<text x="107.8" y="35.8">11</text>
<text x="125.9" y="32.6">1</text>
<text x="125.9" y="34.2">2</text>
<text x="125.9" y="35.8">3</text>
<text x="142.2" y="31.1">30%</text>
<text x="160.9" y="32.6">2</text>
<text x="168.7" y="32.6">1</text>
<text x="90" y="36.7">1%</text>
<text x="94.4" y="39.8" transform="rotate(-90 94.4 39.8)">2</text>
<text x="107.8" y="38.9">10</text>
<text x="156.5" y="40.6">20%</text>
<text x="42.9" y="43.7">1</text>
<text x="49.1" y="43.7">2</text>
<text x="52.5" y="43.7">2</text>
<text x="60.2" y="43.7">1</text>
<text x="72.6" y="43">5%</text>
<text x="78.9" y="42.2">10%</text>
<text x="78.9" y="43.8">25V</text>
<text x="94.4" y="45.9" transform="rotate(-90 94.4 45.9)">1</text>
<text x="107.8" y="42.1">13</text>
<text x="108.6" y="45.3">9</text>
<text x="125.9" y="42.1">14</text>
<text x="134.7" y="46.9">1</text>
<text x="142.5" y="46.9">2</text>
<text x="104.2" y="51.7">6.3V</text>
<text x="125.9" y="50">4</text>
<text x="44.4" y="57.1">3</text>
<text x="44.4" y="55.6">4</text>
<text x="108.6" y="58">8</text>
<text x="125.9" y="54.8">5</text>
<text x="125.9" y="58">6</text>
<text x="44.4" y="61.9">2</text>
<text x="44.4" y="65.1">1</text>
<text x="108.6" y="61.1">7</text>
<text x="125.9" y="64.3">15</text>
<text x="125.9" y="62.7">16</text>
<text x="125.9" y="61.1">17</text>
<text x="24.3" y="70.4">NO STUFF</text>
<text x="121.3" y="86.2">5V_SYS</text>
<text x="122.1" y="93.6" transform="rotate(-90 122.1 93.6)">2</text>
<text x="148.2" y="95.2">13</text>
<text x="174.2" y="95.2">11</text>
<text x="187.8" y="90.2">V_SYS</text>
<text x="122.1" y="99.8" transform="rotate(-90 122.1 99.8)">1</text>
<text x="130.3" y="99.2">6.3V</text>
<text x="130.5" y="97.6">20% .</text>
<text x="174.2" y="96.7">10</text>
<text x="121.3" y="106.3">1</text>
<text x="127.5" y="106.3">2</text>
<text x="149" y="106.3">1</text>
<text x="190.5" y="105.5">6.3V</text>
<text x="190.7" y="103.9">20% .</text>
<text x="110.5" y="112.5">5%</text>
<text x="174.2" y="111">2</text>
<text x="174.2" y="112.6">3</text>
<text x="191.8" y="112.6">1</text>
<text x="198" y="112.6">2</text>
<text x="149" y="117.3">5</text>
<text x="149" y="115.7">6</text>
<text x="196.8" y="116.1">.</text>
<text x="214.7" y="118.7">V_SYS</text>
<text x="83.3" y="124.5" transform="rotate(-90 83.3 124.5)">3</text>
<text x="96.7" y="124.5" transform="rotate(-90 96.7 124.5)">2</text>
<text x="148.2" y="122.1">12</text>
<text x="148.2" y="125.3">15</text>
<text x="174.2" y="122.1">9</text>
<text x="174.2" y="125.3">7</text>
<text x="189.4" y="122.1">1</text>
<text x="197.1" y="122.1">2</text>
<text x="77" y="130">1</text>
<text x="86" y="130.9">NO STUFF</text>
<text x="148.2" y="131.6">14</text>
<text x="148.2" y="128.4">16</text>
<text x="174.2" y="131.6">8</text>
<text x="195.6" y="128.3">.</text>
<text x="205.5" y="128.3">.</text>
<text x="206.3" y="126.9">1%</text>
<text x="67.8" y="133.4">NO STUFF</text>
<text x="83.3" y="133.8" transform="rotate(-90 83.3 133.8)">2</text>
<text x="96.7" y="132.2" transform="rotate(-90 96.7 132.2)">1</text>
<text x="149" y="134.7">4</text>
<text x="174.2" y="134.7">17</text>
<text x="120.8" y="138.8">1%</text>
<text x="129.5" y="140.3">5%</text>
<text x="137.5" y="141.1">1%</text>
</g>
<g font-size="1.4" fill="#000080">
<text x="159.6" y="21.6">RB160M-40</text>
<text x="161.2" y="23.2">CR1</text>
<text x="51.9" y="30.3">CR6</text>
<text x="57.5" y="30.3">D2BW319000</text>
<text x="85.2" y="31.9">R115</text>
<text x="111.6" y="30.5">U37</text>
<text x="116.9" y="31.1">TPS62133</text>
<text x="134.3" y="30.3">L1</text>
<text x="137.5" y="31.1">1uH</text>
<text x="160.4" y="30.3">CR2</text>
<text x="54.4" y="41.4">CR7</text>
<text x="71.9" y="39.8">R117</text>
<text x="71.9" y="41.7">10K</text>
<text x="78.9" y="39">C47</text>
<text x="78.9" y="40.6">10uF</text>
<text x="82" y="37.4">100mOhm</text>
<text x="90" y="40.6">C3</text>
<text x="156.5" y="37.4">C1</text>
<text x="156.5" y="39">22UF</text>
<text x="159.6" y="36.7">D2BW319000</text>
<text x="45.2" y="42.2">J21</text>
<text x="90" y="43.8">0.1uF</text>
<text x="134.3" y="45.3">R2</text>
<text x="139.8" y="45.3">0R</text>
<text x="52.7" y="48.5">D2BW319000</text>
<text x="104.2" y="48.5">C4</text>
<text x="104.2" y="50.1">33000pF</text>
<text x="24.3" y="54.1">J22</text>
<text x="29" y="68.3">DC_JACK_SMT</text>
<text x="117.7" y="94.4">C6</text>
<text x="130.3" y="94.4">C8</text>
<text x="150.9" y="92.1">U1</text>
<text x="117.7" y="97.6">0.1uF</text>
<text x="130.3" y="96">10uF</text>
<text x="190.5" y="100.8">C5</text>
<text x="110.5" y="103.9">R116</text>
<text x="123.5" y="104.7">J1</text>
<text x="190.5" y="102.4">10uF</text>
<text x="110.5" y="110.4">10K</text>
<text x="194" y="111.1">J2</text>
<text x="193.2" y="118.2">DS3</text>
<text x="205.5" y="119.8">R114</text>
<text x="111.3" y="121.4">R5</text>
<text x="115.3" y="120.6">1.62K</text>
<text x="206.3" y="124.5">576</text>
<text x="67.8" y="128.5">R4</text>
<text x="71" y="129.3">1K</text>
<text x="87.8" y="126.9">Q2</text>
<text x="87.8" y="128.8">BSS138</text>
<text x="99.6" y="126.9">R6</text>
<text x="99.6" y="128.8">0R</text>
<text x="190.8" y="126.3">GREEN</text>
<text x="121.8" y="134">R72</text>
<text x="121.8" y="135.9">2K</text>
<text x="129.7" y="137.2">R39</text>
<text x="137.6" y="137.2">R111</text>
<text x="129.7" y="139.1">4.7K</text>
<text x="137.6" y="139.1">47K</text>
<text x="150.9" y="139.6">BQ24074</text>
</g>
<g font-size="1.4" fill="#004080">
<text x="111.3" y="35.2">PVIN1</text>
<text x="120.8" y="33.7">SW1</text>
<text x="120.8" y="35.2">SW2</text>
<text x="111.3" y="36.8">PVIN2</text>
<text x="111.3" y="40">AVIN</text>
<text x="120.8" y="36.8">SW3</text>
<text x="111.3" y="43.1">EN</text>
<text x="111.3" y="46.3">SS/TR</text>
<text x="120.9" y="43.1">VOS</text>
<text x="121.9" y="51.1">PG</text>
<text x="39.4" y="58.2">IN_2</text>
<text x="39.4" y="56.6">IN_1</text>
<text x="111.3" y="59">DEF</text>
<text x="119.8" y="59">AGND</text>
<text x="122.1" y="55.8">FB</text>
<text x="37.4" y="62.9">SHUNT</text>
<text x="111.3" y="62.1">FSW</text>
<text x="119" y="65.3">PGND1</text>
<text x="119" y="63.7">PGND2</text>
<text x="119" y="62.1">THPAD</text>
<text x="39.2" y="66.1">GND</text>
<text x="151.7" y="96.2">IN</text>
<text x="168.4" y="96.2">OUT1</text>
<text x="168.4" y="97.7">OUT2</text>
<text x="151.7" y="107.3">TS</text>
<text x="168.7" y="112">BAT1</text>
<text x="168.7" y="113.6">BAT2</text>
<text x="151.7" y="118.4">EN2</text>
<text x="151.7" y="116.8">EN1</text>
<text x="151.7" y="123.1">ILIM</text>
<text x="168" y="123.1">CHRG</text>
<text x="151.7" y="126.3">ITERM</text>
<text x="151.7" y="129.4">ISET</text>
<text x="167" y="126.3">PGOOD</text>
<text x="151.7" y="135.8">CE</text>
<text x="151.7" y="132.6">TMR</text>
<text x="168.4" y="135.8">TPAD</text>
<text x="169.4" y="132.6">VSS</text>
</g>
</svg>
